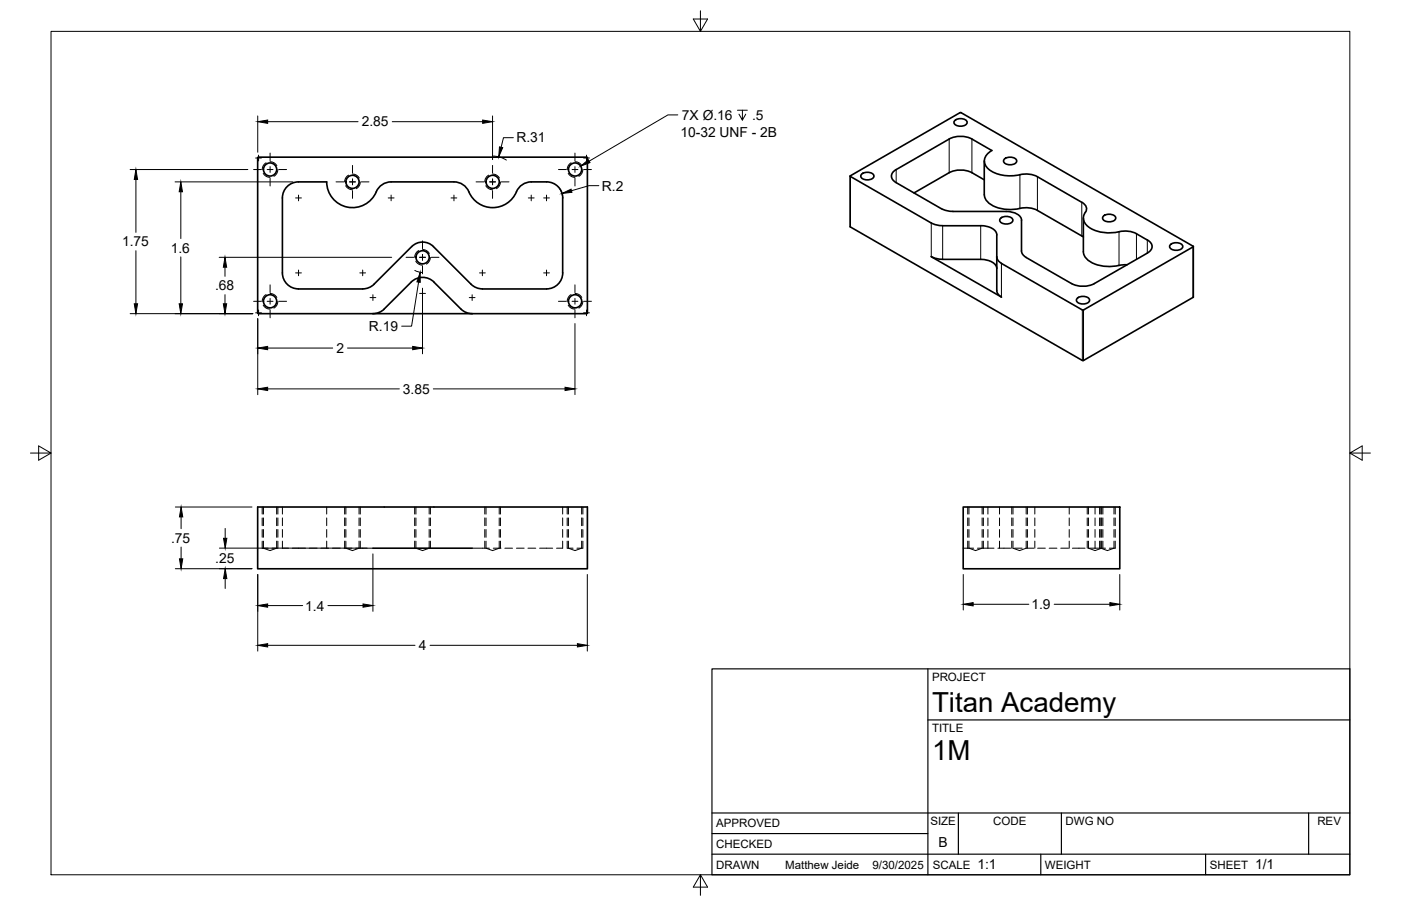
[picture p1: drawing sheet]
<svg xmlns="http://www.w3.org/2000/svg" width="432mm" height="279mm" viewBox="0 0 432 279" stroke-linecap="round" stroke-linejoin="round" font-family="sans-serif">
<!-- layer: Visible -->
<g fill="none" stroke="#000" stroke-width=".51">
<path d="M294.2 37.2a2.69 2.69 0 0 1 3.9 .4 1.83 1.83 0 0 1-2.6 1.3 1.17 1.17 0 0 1-1.2-.4 1.17 1.17 0 0 1-.1-1.3zM79.5 48.5h101.5v48.1l-101.5 .1zM120.5 56.1h19.4a5.3 5.3 0 0 1 5 3.9 8 8 0 0 0 7.8 4 8 8 0 0 0 6.8-5.5l.9-1.1 1.9-1.1 1.5-.2h4.7M120.6 56.1a5.3 5.3 0 0 0-5.1 3.9 7.9 7.9 0 0 1-8.9 3.8 7.9 7.9 0 0 1-5.9-7.7h-8.7a5 5 0 0 0-5 4.9v23.1a5 5 0 0 0 5 5M168.5 56.1a4.9 4.9 0 0 1 4.9 4.9v23.1a5 5 0 0 1-4.9 5M262 54.3v15.6l71.6 41.3M262.1 54.2v.2l24.9 14.4M262.1 54.2l33.9-19.5 71.7 41.2M265.5 53.8a2.69 2.69 0 0 1 3.8 .3 1.83 1.83 0 0 1-2.5 1.3 1.17 1.17 0 0 1-1.2-.4 1.17 1.17 0 0 1-.1-1.2zM292.5 42.9a7.8 7.8 0 0 1 7.1 0M292.5 42.9l-16.3 9.4a2.12 2.12 0 0 0-1.5 2 2.12 2.12 0 0 0 1.5 2l14 8.1M299.6 42.9l6.1 3.5"/>
<path d="M303.4 49.7v10.3a5.5 5.5 0 0 0 5.1 4.3 16.2 16.2 0 0 0 7.3-.2l2.1 .1 1.3 .4 14.2 8.2M303.4 55.5l-3.8-2.2a7.8 7.8 0 0 0-7.1 0l-10.8 6.2M305.7 46.4a3.4 3.4 0 0 0-2.3 3 3.4 3.4 0 0 0 2 3.3 13.6 13.6 0 0 0 10.4 1l2.1 .1 1.9 .7 13.6 7.9M309.5 49.1a2.69 2.69 0 0 1 3.8 .4 1.83 1.83 0 0 1-2.5 1.3 1.17 1.17 0 0 1-1.2-.4 1.17 1.17 0 0 1-.1-1.3zM133.6 76l11.6 11.7M133.6 76a4.7 4.7 0 0 0-6.7 0l-11.6 11.7M287 68.8l1.6 .6 1.9 .2M290.2 64.4l1 .4 1.8 .4h17.1a4.2 4.2 0 0 1 4.8 2.7M290.5 69.6h11.8M302.3 69.6l1 .1a4 4 0 0 1 3.9 2.8v17.1l.3 .9 1.2 1.1-21.7-12.5 1.6 .7 1.9 .2h12.8a4 4 0 0 1 3.9 2.8M307.2 79.2l.3 .9 1.2 1.1 24.9 14.4M308.3 67.4a2.69 2.69 0 0 1 3.9 .3 1.83 1.83 0 0 1-2.6 1.3 1.17 1.17 0 0 1-1.2-.4 1.17 1.17 0 0 1-.1-1.2z"/>
<path d="M314.8 67.9v9.5l.3 .9 1.2 1.1M316.3 79.4l14 8.1a7.8 7.8 0 0 0 7 0M333.4 72.8l.5 .3M333.4 62.4a2.1 2.1 0 0 1 1.1 3.1M333.9 67.2v10.4a5.5 5.5 0 0 0 5.1 4.3 18 18 0 0 0 7.4-.2h1M334.5 65.5a3.3 3.3 0 0 0 1.7 5 12.5 12.5 0 0 0 8.7 1M340 66.7a2.69 2.69 0 0 1 3.9 .4 1.83 1.83 0 0 1-2.6 1.3 1.17 1.17 0 0 1-1.1-.4 1.17 1.17 0 0 1-.2-1.3zM344.9 71.5a7.9 7.9 0 0 1 5.4 .6M350.3 72.1l3.3 1.9M353.6 78.1l-16.3 9.4M353.6 74a2.12 2.12 0 0 1 1.5 2 2.12 2.12 0 0 1-1.5 2M360.7 75.5a2.69 2.69 0 0 1 3.8 .3 1.83 1.83 0 0 1-2.5 1.4 1.17 1.17 0 0 1-1.2-.5 1.17 1.17 0 0 1-.1-1.2z"/>
<path d="M367.7 76.1l-33.8 19.5M367.7 75.9v.2M367.8 76v15.6M92 89.1h19.8M115.3 87.6l-1.6 1.1-1.9 .4M118.4 95.3l8.3-8.3a5 5 0 0 1 7.1 0l8.2 8.3M118.5 95.3l-1.6 1-1.9 .4M142 95.3l1.6 1.1 1.9 .3M145.2 87.6l1.6 1.1 1.9 .4M148.7 89.1h19.8M332 92a2.69 2.69 0 0 1 3.8 .4 1.83 1.83 0 0 1-2.5 1.3 1.17 1.17 0 0 1-1.2-.4 1.17 1.17 0 0 1-.1-1.3zM333.6 95.6h.4"/>
<path d="M367.7 91.7l-33.7 19.4h-.4M367.8 91.6l-.1 .1M79.4 156.4h101.6v19h-101.6zM296.9 156.4h48.2v19h-48.2zM114.9 169.1h30.6"/>
<circle cx="83.2" cy="52.3" r="2.03"/>
<circle cx="108.6" cy="56.1" r="2.03"/>
<circle cx="151.8" cy="56.1" r="2.03"/>
<circle cx="177.2" cy="52.3" r="2.03"/>
<circle cx="130.2" cy="79.3" r="2.03"/>
<circle cx="83.2" cy="92.9" r="2.03"/>
<circle cx="177.2" cy="92.9" r="2.03"/>
</g>
<!-- layer: Hidden -->
<g fill="none" stroke="#000" stroke-width=".31">
<path d="M81.1 53.5l1 .9 1.1 .3M82 50.2l-.8 .8-.4 1.3M83.2 49.9l1.1 .2 1 1M85.6 52.3l-.3 1.3-.9 .8M106.5 57.3l1 1 1.1 .2M107.4 54l-.8 .8-.4 1.3M108.6 53.7l1.1 .2 1 1M111 56.1l-.3 1.3-.9 .8M149.7 57.3l1 1 1.1 .2M150.6 54l-.8 .8-.4 1.3M151.8 53.7l1.1 .2 1 1M154.2 56.1l-.3 1.3-.9 .8"/>
<path d="M175.1 53.5l1 .9 1.1 .3M176 50.2l-.8 .8-.4 1.3M177.2 49.9l1.1 .2 1 1M179.6 52.3l-.3 1.3-.9 .8M129 77.3l-.8 .8-.4 1.3M130.2 77l1.1 .2 1 1M132.6 79.4l-.3 1.2-.9 .8M81.1 94.1l1 1 1.1 .2M82 90.8l-.8 .9-.4 1.2M83.2 90.5l1.1 .3 1 .9M85.6 92.9l-.3 1.3-.9 .8M128.1 80.5l1.1 1 1 .3"/>
<path d="M175.1 94.1l1 1 1.1 .2M176 90.8l-.8 .9-.4 1.2M177.2 90.5l1.1 .3 1 .9M179.6 92.9l-.3 1.3-.9 .8M81.2 156.4v2.1M81.2 159.7v2.4M85.3 156.4v2.1M85.3 159.7v2.4M87 156.4v2.1M87 159.7v2.4M100.7 156.4v2.1M100.7 159.7v2.4"/>
<path d="M106.6 156.4v2.1M106.6 159.7v2.4M110.7 156.4v2.1M110.7 159.7v2.4M128.2 156.4v2.1M128.2 159.7v2.4M132.3 156.4v2.1M132.3 159.7v2.4M149.8 156.4v2.1M149.8 159.7v2.4M153.9 156.4v2.1M153.9 159.7v2.4"/>
<path d="M173.4 156.4v2.1M173.4 159.7v2.4M175.2 156.4v2.1M175.2 159.7v2.4M179.3 156.4v2.1M179.3 159.7v2.4M298.6 156.4v2.1M298.6 159.7v2.4M302.7 156.4v2.1M302.7 159.7v2.4M304.5 156.4v2.1M304.5 159.7v2.4"/>
<path d="M308.1 156.4v2.1M308.1 159.7v2.4M312.2 156.4v2.1M312.2 159.7v2.4M316.3 156.4v2.1M316.3 159.7v2.4M318.9 156.4v2.1M318.9 159.7v2.4M329.5 156.4v2.1M329.5 159.7v2.4M335.5 156.4v2.1M335.5 159.7v2.4"/>
<path d="M337.5 156.4v2.1M337.5 159.7v2.4M339.3 156.4v2.1M339.3 159.7v2.4M339.5 156.4v2.1M339.5 159.7v2.4M343.3 156.4v2.1M343.3 159.7v2.4M80.8 169.1h1.8M81.2 166.9v2.2l2 .7 2.1-.7v-2.2M81.2 163.3v2.4M83.8 169.1h1.8"/>
<path d="M85.3 163.3v2.4M87 166.9v2.2h1.9M87 163.3v2.4M90.1 169.1h4M95.3 169.1h2.4M98.9 169.1h2.4M100.7 163.3v2.4M100.7 166.9v2.2M102.5 169.1h2.4M106 169.1h2.4M106.6 166.9v2.2l2 .7 2.1-.7v-2.2M106.6 163.3v2.4"/>
<path d="M109.6 169.1h5.3M110.7 163.3v2.4M128.2 166.9v2.2l2 .7 2.1-.7v-2.2M128.2 163.3v2.4M132.3 163.3v2.4M145.5 169.1h5.3M149.8 166.9v2.2l2 .7 2.1-.7v-2.2M149.8 163.3v2.4M152 169.1h2.4M153.9 163.3v2.4M155.6 169.1h2.4M159.2 169.1h2.3"/>
<path d="M162.7 169.1h2.4M166.3 169.1h4M173.4 166.9v2.2h-1.9M173.4 163.3v2.4M174.8 169.1h1.8M175.2 166.9v2.2l2 .7 2.1-.7v-2.2M175.2 163.3v2.4M177.8 169.1h1.8M179.3 163.3v2.4M296.9 169.1h3.2M298.6 166.9v2.2l2.1 .7 2-.7v-2.2M298.6 163.3v2.4"/>
<path d="M301.3 169.1h3.2M302.7 163.3v2.4M304.5 169.1h1.9M304.5 163.3v2.4M304.5 166.9v2.2M307.6 169.1h3.9M308.1 163.3v2.4M308.1 166.9v2.2M312.2 166.9v2.2l2 .7 2.1-.7v-2.2M312.2 163.3v2.4M312.7 169.1h2.3M316.2 169.1h2.4"/>
<path d="M316.3 163.3v2.4M318.9 163.3v2.4M318.9 166.9v2.2M319.8 169.1h2.4M323.4 169.1h2.4M326.9 169.1h2.4M329.5 163.3v2.4M329.5 166.9v2.2M330.5 169.1h3.9M335.5 166.9v2.2l2 .7 2-.7v-2.2M335.5 163.3v2.4M335.6 169.1h1.9"/>
<path d="M337.5 169.1h3.2M337.5 163.3v2.4M337.5 166.9v2.2M339.3 166.9v2.2l2 .7 2-.7v-2.2M339.3 163.3v2.4M339.5 163.3v2.4M341.9 169.1h1.8M343.3 163.3v2.4"/>
</g>
<!-- layer: Hidden Narrow -->
<g fill="none" stroke="#000" stroke-width=".31">
<path d="M80.8 156.4v2.1M80.8 159.7v2.4M85.6 156.4v2.1M85.6 159.7v2.4M106.2 156.4v2.1M106.2 159.7v2.4M111 156.4v2.1M111 159.7v2.4M127.8 156.4v2.1M127.8 159.7v2.4M132.7 156.4v2.1M132.7 159.7v2.4"/>
<path d="M149.4 156.4v2.1M149.4 159.7v2.4M154.2 156.4v2.1M154.2 159.7v2.4M174.8 156.4v2.1M174.8 159.7v2.4M179.6 156.4v2.1M179.6 159.7v2.4M298.3 156.4v2.1M298.3 159.7v2.4M303.1 156.4v2.1M303.1 159.7v2.4"/>
<path d="M311.8 156.4v2.1M311.8 159.7v2.4M316.7 156.4v2.1M316.7 159.7v2.4M335.1 156.4v2.1M335.1 159.7v2.4M338.9 156.4v2.1M338.9 159.7v2.4M339.9 156.4v2.1M339.9 159.7v2.4M343.7 156.4v2.1M343.7 159.7v2.4"/>
<path d="M80.8 163.3v2.4M80.8 166.9v2.2M85.6 163.3v2.4M85.6 166.9v2.2M106.2 163.3v2.4M106.2 166.9v2.2M111 163.3v2.4M111 166.9v2.2M127.8 163.3v2.4M127.8 166.9v2.2M132.7 163.3v2.4M132.7 166.9v2.2"/>
<path d="M149.4 163.3v2.4M149.4 166.9v2.2M154.2 163.3v2.4M154.2 166.9v2.2M174.8 163.3v2.4M174.8 166.9v2.2M179.6 163.3v2.4M179.6 166.9v2.2M298.3 163.3v2.4M298.3 166.9v2.2M303.1 163.3v2.4M303.1 166.9v2.2"/>
<path d="M311.8 163.3v2.4M311.8 166.9v2.2M316.7 163.3v2.4M316.7 166.9v2.2M335.1 163.3v2.4M335.1 166.9v2.2M338.9 163.3v2.4M338.9 166.9v2.2M339.9 163.3v2.4M339.9 166.9v2.2M343.7 163.3v2.4M343.7 166.9v2.2"/>
</g>
<!-- layer: Visible Narrow -->
<g fill="none" stroke="#000" stroke-width=".31">
<path d="M262.1 54.4v15.6M276.2 52.3v4M292.5 42.9v10.4M299.6 42.9v10.4M314.3 53.9v10.4M319.7 54.5v10.4M287 68.8v10.4M290.5 69.6v10.4M302.3 69.6v10.4M333.4 62.4v10.4M344.9 71.5v10.4M350.3 72.1v7.9"/>
<path d="M353.6 74v4.1M367.7 76.1v15.6M308.7 81.2v10.4M333.6 95.6v15.6M333.9 95.6v15.6"/>
</g>
<!-- layer: Border -->
<path d="M15.7 9.7h400.3v260.1h-400.3zM215.9 3.3v6.4l-2.2-3.8h4.4l-2.2 3.8M9.4 139.7h6.3l-3.8-2.2v4.4l3.8-2.2M416 139.7l3.8 2.2v-4.4l-3.8 2.2h6.4M215.9 269.8l2.2 3.8h-4.4l2.2-3.8v6.3" fill="none" stroke="#000" stroke-width=".31"/>
<!-- layer: Titleblock -->
<path d="M219.4 206.3h196.6v63.5h-196.6zM286 206.3v63.5M286 222h130M219.4 257.1h66.6M219.4 250.7h196.6M295.4 250.7v12.7M327.1 250.7v12.7M403.3 250.7v12.7M219.4 263.4h196.6M320.8 263.4v6.4M371.6 263.4v6.4" fill="none" stroke="#000" stroke-width=".36"/>
<!-- layer: Smart Centers -->
<g fill="none" stroke="#000" stroke-width=".31">
<path d="M78.2 52.3h2.4M78.8 48.7h1.8M79.7 47.8v1.8M82.3 52.3h1.8M83.2 47.2v2.4M83.2 51.4v1.8M83.2 55v2.4M85.9 52.3h2.4M103.6 56.1h2.4M107.7 56.1h1.8M108.6 51v2.4M108.6 55.2v1.8"/>
<path d="M108.6 58.8v2.4M111.3 56.1h2.4M146.7 56.1h2.4M150.9 56.1h1.8M151.8 51v2.4M151.8 55.2v1.8M151.8 58.8v2.4M154.5 56.1h2.4M172.1 52.3h2.4M176.3 52.3h1.8M177.2 47.2v2.4M177.2 51.4v1.8"/>
<path d="M177.2 55v2.4M179.9 48.7h1.8M179.9 52.3h2.4M180.8 47.8v1.8M91.1 61h1.8M92 60.2v1.7M119.7 61h1.8M120.5 60.2v1.7M125.2 79.4h2.4M129.3 79.4h1.8M130.2 74.3v2.4M130.2 78.5v1.7"/>
<path d="M132.9 79.4h2.4M139 61h1.8M139.9 60.2v1.7M162.8 61h1.8M163.7 60.2v1.7M167.6 61h1.8M168.4 60.2v1.7M78.2 92.9h2.4M78.8 96.5h1.8M79.7 95.6v1.8M82.3 92.9h1.8M83.2 87.8v2.4"/>
<path d="M83.2 92v1.8M83.2 95.6v2.4M85.9 92.9h2.4M91.1 84.2h1.8M92 83.3v1.7M110.9 84.2h1.8M111.8 83.3v1.7M114 91.8h1.8M114.9 90.9v1.8M129.3 90.5h1.8M130.2 82v2.4M130.2 89.6v1.8"/>
<path d="M144.6 91.8h1.8M145.5 90.9v1.8M147.8 84.2h1.8M148.7 83.3v1.7M167.6 84.2h1.8M168.4 83.3v1.7M172.1 92.9h2.4M176.3 92.9h1.8M177.2 87.8v2.4M177.2 92v1.8M177.2 95.6v2.4M179.9 96.5h1.8"/>
<path d="M179.9 92.9h2.4M180.8 95.6v1.8"/>
</g>
<!-- layer: FD_Dimensions -->
<g fill="none" stroke="#000" stroke-width=".31">
<path d="M79.4 35.8v11.1M82.5 37.5h27.9M120.9 37.5h27.9M151.8 35.8v13.4M40.1 52.3h36.3M41.9 55.3v16.4M54 56.1h36.2M55.7 59.1v14.5M152 48.1l1.8 .3 2.3 1M158.2 42.5h-3l-.7 2.9M172.4 58.1l.7 1.4 .3 1.5M184.6 57.3h-3.1l-5.4 1.5"/>
<path d="M41.9 77.3v16.4M55.7 79.2v14.5M67.6 79.4h53.1M40.1 96.7h37.8M69.3 82.4v2.8M69.3 90.9v2.8M79.4 98.3v23.4M127.8 83.4l1.4 .5 1 .1M129 87l-2.1 13.6h-3.1M130.2 88.9v20.2M177.2 99.8v21.9M82.5 119.9h40.6"/>
<path d="M82.5 107.3h20.1M107.1 107.3h20.1M133.6 119.9h40.6M54 156.4h23.7M55.8 159.4v3.6M54 175.4h23.7M55.8 168.7v3.6M67.6 169h45.6M69.4 163v3M69.4 178.4v3.1M79.4 177.2v23.6M114.9 170.8v17.7"/>
<path d="M181 177.2v23.6M296.9 177.2v10.9M345.1 177.2v10.9M82.5 199h45.4M82.5 186.8h10.8M101.1 186.8h10.8M132.5 199h45.5M299.9 186.4h17.2M324.9 186.4h17.2"/>
</g>
<g fill="#000" stroke="#000" stroke-width=".31">
<path d="M79.4 37.5l3.1-.5v1zM148.8 37l3 .5-3 .5zM41.9 52.3l.5 3h-1zM55.7 56.1l.5 3h-1zM153.9 45.3l1 .2-1.2 2.9zM173.2 59.7l2.8-1.4 .3 1zM41.4 93.7h1l-.5 3zM55.2 93.7h1l-.5 3zM68.8 93.7h1l-.5 3zM69.3 79.4l.5 3h-1zM129.5 84v3.1l-1-.2zM79.4 119.9l3.1-.5v1z"/>
<path d="M79.4 107.3l3.1-.5v1zM127.2 106.8l3 .5-3 .5zM174.2 119.4l3 .5-3 .5zM55.8 156.4l.5 3h-1zM55.3 172.3h1l-.5 3.1zM69.4 175.4l.5 3h-1zM68.9 166h1l-.5 3zM79.4 199l3.1-.5v1zM79.4 186.8l3.1-.6v1.1zM111.9 186.2l3 .6-3 .5zM178 198.5l3 .5-3 .5zM296.9 186.4l3-.6v1.1z"/>
<path d="M342.1 185.8l3 .6-3 .5z"/>
</g>
<!-- layer: Hole Notes -->
<path d="M208.9 35.4h-3l-24.3 14.3M227.3 34h3M228.8 34v3l-1-1.8M229.8 35.2l-1 1.8" fill="none" stroke="#000" stroke-width=".31"/>
<path d="M179 51.2l2.3-1.9 .5 .8z" fill="#000" stroke="#000" stroke-width=".31"/>
<g font-size="8.5">
<text x="287.3" y="219.5">Titan Academy</text>
<text x="287.3" y="234.5">1M</text>
</g>
<g font-size="4.3">
<text x="111.5" y="39">2.85</text>
<text x="210.2" y="37">7X Ø.16</text>
<text x="231.8" y="37">.5</text>
<text x="159.2" y="43.9">R.31</text>
<text x="209.7" y="42.1">10-32 UNF - 2B</text>
<text x="185.5" y="58.8">R.2</text>
<text x="37.6" y="76">1.75</text>
<text x="52.6" y="77.9">1.6</text>
<text x="66.3" y="89.5">.68</text>
<text x="113.7" y="102.1">R.19</text>
<text x="103.7" y="108.9">2</text>
<text x="124.2" y="121.4">3.85</text>
<text x="52.7" y="167.4">.75</text>
<text x="66.3" y="173.7">.25</text>
<text x="94.1" y="188.3">1.4</text>
<text x="317.9" y="187.9">1.9</text>
<text x="129.1" y="200.5">4</text>
<text x="289.3" y="261.2">B</text>
<text x="301.2" y="268.1">1:1</text>
<text x="386.8" y="268.1">1/1</text>
</g>
<g font-size="3.5">
<text x="287.3" y="210.1">PROJECT</text>
<text x="287.3" y="225.8">TITLE</text>
<text x="220.7" y="255.2">APPROVED</text>
<text x="286.7" y="254.5">SIZE</text>
<text x="306.1" y="254.5">CODE</text>
<text x="328.4" y="254.5">DWG NO</text>
<text x="406" y="254.5">REV</text>
<text x="220.7" y="261.5">CHECKED</text>
<text x="220.7" y="267.9">DRAWN</text>
<text x="242" y="267.9">Matthew Jeide</text>
<text x="268.9" y="267.9">9/30/2025</text>
<text x="287.5" y="267.9">SCALE</text>
<text x="322.1" y="267.9">WEIGHT</text>
<text x="372.9" y="267.9">SHEET</text>
</g>
</svg>
